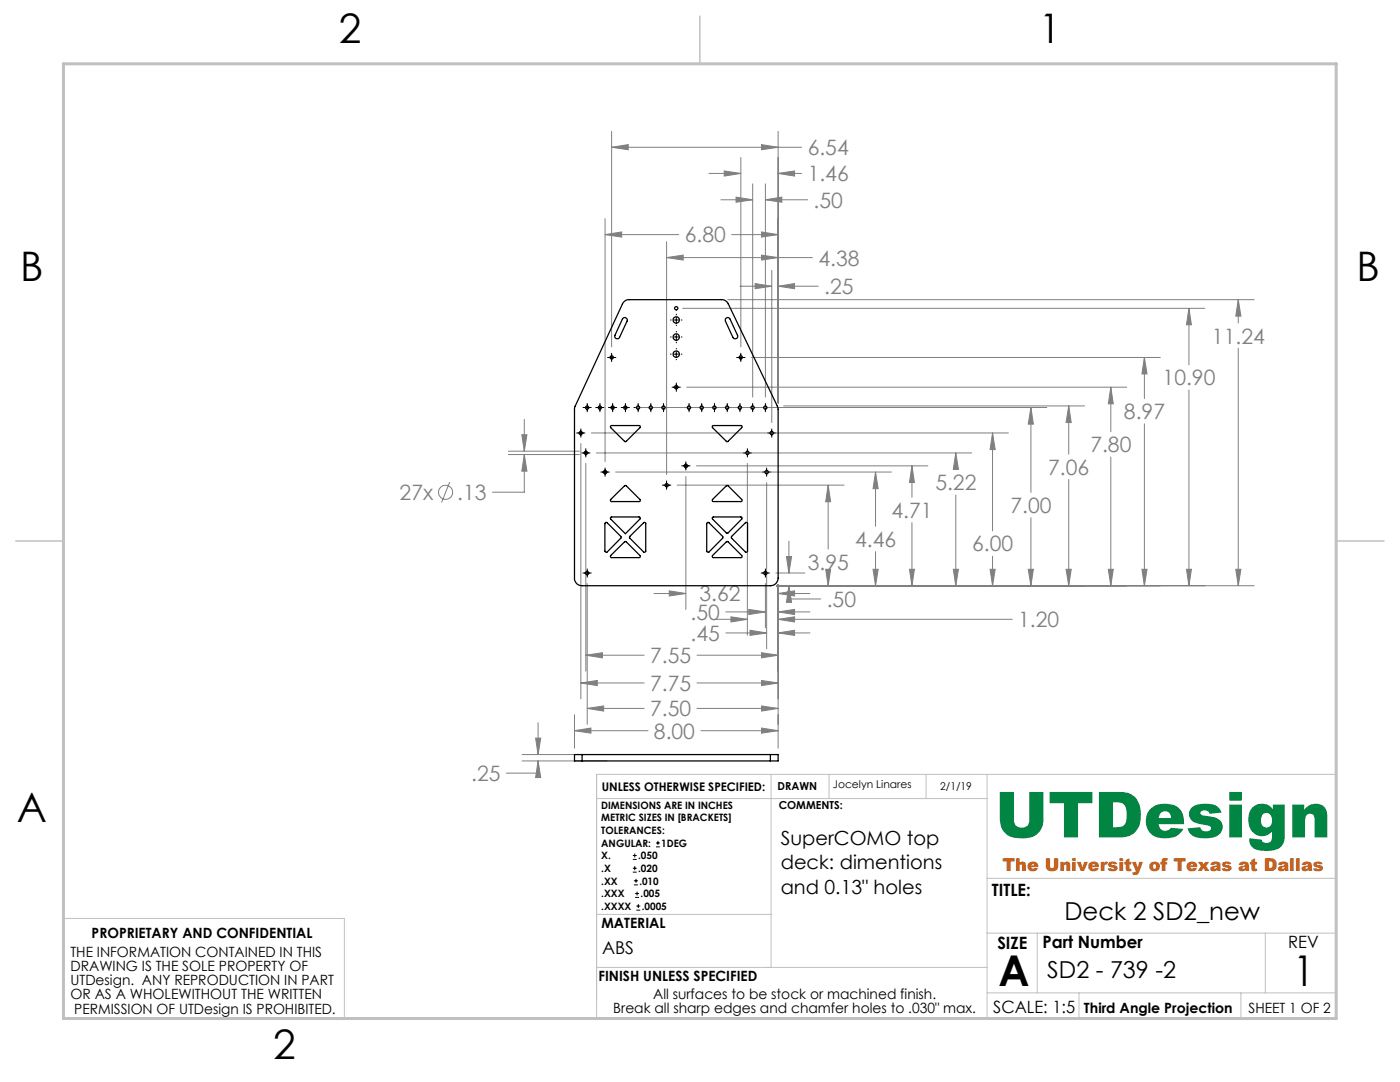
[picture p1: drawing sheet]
<svg xmlns="http://www.w3.org/2000/svg" width="279mm" height="216mm" viewBox="0 0 279 216" stroke-linecap="round" stroke-linejoin="round" font-family="sans-serif">
<g fill="none" stroke="#808080" stroke-width=".2">
<path d="M122.1 29.4l3.3-.5v1zM122.1 26.2v43M122.1 29.4h37.9M141.5 34.6h6.3M143.9 39.9h6.3M144.5 34.1l3.3 .5-3.3 .5zM146.9 39.3l3.3 .6-3.3 .5zM147.8 31.4v37.8M150.2 36.7v42.5M152 28.9l3.3 .5-3.3 .5zM152.8 39.9l3.2-.6v1.1zM152.8 36.7v42.5"/>
<path d="M152.8 39.9h8.4M155.3 34.6l3.3-.5v1zM155.3 26.2v54.2M155.3 34.6h4.7M120.8 46.8l3.3-.5v1zM120.8 43.6v48.5M120.8 46.8h14.7M133 51.4l3.3-.5v1zM133 48.2v46.5M133 51.4h29.1M145.2 59.8h105.1M146 46.8h9.3"/>
<path d="M147.7 57.1h6.3M150.7 56.6l3.3 .5-3.3 .5zM152 50.9l3.3 .5-3.3 .5zM152 46.3l3.3 .5-3.3 .5zM154 53.9v30.4M155.3 57.1l3.3-.5v1zM155.3 57.1h8M247.1 59.8l.5 3.3h-1zM247.1 59.8v4.7M136.2 61.5h104.3M137.1 77.3h87.8M150 71.3h81.6"/>
<path d="M221.7 77.3l.5 3.3h-1zM221.7 77.3v8.8M228.4 71.3l.5 3.3h-1zM228.4 71.3v8.2M237.3 61.5l.5 3.3h-1zM237.3 61.5v11.3M237.3 77.8v39.1M247.1 69.5v47.4M89.7 96.2l-1.6 4.1M101.5 90h14.1M101.5 90.7h14.1M104.1 86.7h1.1l-.6 3.3z"/>
<path d="M104.6 90.7l.6 3.3h-1.1zM104.6 90.7v7.5h-6.3M104.6 83.7v6.3M115.9 88.5v51M116.9 92.5v41.4M118 86.4h83.3M119 90.4h74.9M122.9 94.2h55M126.9 81.3h82M135.1 96.8h33.4M136.9 95.1v26.5M139 93h46.2"/>
<path d="M149.2 92.5v34.3M153 96.3v33.2M156.4 81h60.1M165.3 96.8l.5 3.3h-1zM165.3 96.8v12.8M174.7 94.2l.6 3.3h-1.1zM174.7 94.2v10.8M182 93l.5 3.3h-1zM182 93v6.2M190.7 90.4l.6 3.3h-1zM190.7 90.4v3.3M190.7 98.8v18.1"/>
<path d="M198.1 86.4l.5 3.3h-1zM198.1 86.4v19.5M205.7 81.3l.5 3.3h-1zM205.7 81.3v16.9M213.3 81l.5 3.3h-1zM213.3 81v9.6M213.3 95.7v21.2M221.7 91.2v25.7M228.4 84.6v32.3M117.2 116.5v28M130.5 118.4h6.4M133.6 117.9l3.3 .5-3.3 .5z"/>
<path d="M152.8 116.5v8.8M154.8 114.3h5.8M155 116.9h95.3M155.3 118.4l3.3-.5v1zM155.3 116.6v32.7M155.3 118.4h6.3M157 111.1h1l-.6 3.2zM157.4 116.9l.6 3.3h-1zM157.4 116.9v2.6h6.4M157.4 108v6.3M164.8 113.6h1l-.5 3.3zM165.3 114.6v2.3"/>
<path d="M174.2 113.6h1.1l-.6 3.3zM174.7 110.1v6.8M181.5 113.6h1l-.5 3.3zM182 104.3v12.6M190.3 113.6h1l-.6 3.3zM197.6 113.6h1l-.5 3.3zM198.1 111v5.9M205.2 113.6h1l-.5 3.3zM205.7 103.3v13.6M212.8 113.6h1l-.5 3.3zM221.2 113.6h1l-.5 3.3zM227.9 113.6h1l-.5 3.3z"/>
<path d="M236.8 113.6h1l-.5 3.3zM246.6 113.6h1l-.5 3.3zM115.9 136.3l3.3-.5v1zM115.9 136.3h12.7M116.9 130.7l3.3-.5v1.1zM116.9 130.7h11.7M139.1 130.7h16.2M139.1 136.3h16.2M142.8 123.6h6.4M144.9 122.1h7.9M144.9 126.3h8.1M145.9 123.1l3.3 .5-3.3 .5z"/>
<path d="M149.4 121.6l3.4 .5-3.4 .5zM149.7 125.8l3.3 .5-3.3 .5zM152 130.2l3.3 .5-3.3 .6zM152 135.8l3.3 .5-3.3 .5zM155.3 122.1l3.3-.5v1zM155.3 126.3l3.3-.5v1zM155.3 123.6l3.3-.5v1zM155.3 122.1h6.3M155.3 126.3h6.3M155.3 123.6h46.7M104.2 151.8h16.9M104.2 150.6h10.7"/>
<path d="M106.9 147.3h1l-.5 3.3zM107.4 151.8l.5 3.4h-1zM107.4 151.8v2.5h-6.4M107.4 144.2v6.4M114.7 145.8l3.2-.5v1zM114.7 142.6v6.7M114.7 145.8h14.6M117.2 141.4l3.3-.5v1zM117.2 141.4h11.4M139.1 141.4h16.2M139.9 145.8h15.4M152 140.9l3.3 .5-3.3 .5z"/>
<path d="M152 145.3l3.3 .5-3.3 .5z"/>
<circle cx="88.9" cy="98.2" r="1.41"/>
</g>
<g fill="none" stroke="#000" stroke-width=".2">
<path d="M121.2 71.3h1.7M122.1 70.5v1.6M133.8 63.9h.1M133.8 67.2h.1M133.8 70.7h.1M134.1 77.3h1.7M134.4 63.9h1.1M134.4 67.2h1.1M134.4 70.7h1.1M135 62.7v.1M135 63.3v1M135 64.9v.1"/>
<path d="M135 66.1v.2M135 66.7v1.1M135 68.3v.1M135 69.5v.1M135 70.2v1M135 71.7v.1M135 76.4v1.7M136 63.9h.1M136 67.2h.1M136 70.7h.1M147 71.3h1.7M147.8 70.5v1.6"/>
<path d="M115.1 86.4h1.6M115.9 85.6v1.6M116.1 90.4h1.7M116.3 81.3h1.7M116.9 89.5v1.7M117.2 80.5v1.7M118.9 81.3h1.6M119.7 80.5v1.7M119.9 94.2h1.7M120.8 93.4v1.6M121.4 81.3h1.7M122.3 80.5v1.7"/>
<path d="M124 81.3h1.6M124.8 80.5v1.7M126.5 81.3h1.7M127.4 80.5v1.7M129 81.3h1.7M129.9 80.5v1.7M131.6 81.3h1.6M132.2 96.8h1.7M132.4 80.5v1.7M133 96v1.6M136 93h1.7M136.7 81.3h1.6"/>
<path d="M136.9 92.1v1.7M137.5 80.5v1.7M139.2 81.3h1.7M140.1 80.5v1.7M141.7 81.3h1.7M142.6 80.5v1.7M144.3 81.3h1.6M145.1 80.5v1.7M146.8 81.3h1.7M147.7 80.5v1.7M148.3 90.4h1.7M149.2 89.5v1.7"/>
<path d="M149.4 81.3h1.6M150.2 80.5v1.7M151.9 81.3h1.7M152.2 94.2h1.6M152.8 80.5v1.7M153 93.4v1.6M153.2 86.4h1.6M154 85.6v1.6M116.3 114.3h1.7M117.2 113.5v1.7M151.9 114.3h1.7M152.8 113.5v1.7"/>
<path d="M126.3 171.5h.8M126.3 170.7h.8M126.3 174h.8M126.3 173.2h.8M126.5 176.6h.8M126.5 175.8h.8M126.7 170.3v.8M126.7 172.8v.8M126.8 179.1h.7M126.8 178.3h.7M126.9 175.4v.7M127.1 177.9v.8"/>
<path d="M130.9 169h.8M130.9 168.2h.8M131.3 167.8v.8M127 181.6h.8M127 180.8h.8M127.4 180.4v.8"/>
</g>
<g fill="none" stroke="#c0c0c0" stroke-width=".2">
<path d="M119.1 159.3h77.9M153.9 154.5v38.5M165.5 154.5v4.8M184.8 154.5v4.8M197 154.5v48.7M266.7 154.5h-147.6v48.7M197 175.3h69.7M12.7 183.3h56v19.9M119.1 193h77.9M119.1 182.5h34.9M197 198.1h69.7M197 186.2h69.7"/>
<path d="M207 186.2v11.9M215.3 198.1v5.1M247.6 198.1v5.1M252.5 186.2v11.9M26.7 203.2h240"/>
</g>
<path d="M139.7 3.2v9.5M3.1 107.9h9.6M266.7 107.9h9.5" fill="none" stroke="#c0c0c0" stroke-width=".3"/>
<path d="M12.7 12.7h254v190.5h-254z" fill="none" stroke="#c0c0c0" stroke-width=".6"/>
<path d="M212.8 113.6h1l-.5 3.3zM213.3 81l.5 3.3h-1zM157.4 116.9l.6 3.3h-1zM157 111.1h1l-.6 3.2zM164.8 113.6h1l-.5 3.3zM165.3 96.8l.5 3.3h-1zM174.2 113.6h1.1l-.6 3.3zM174.7 94.2l.6 3.3h-1.1zM181.5 113.6h1l-.5 3.3zM182 93l.5 3.3h-1zM190.3 113.6h1l-.6 3.3zM190.7 90.4l.6 3.3h-1zM197.6 113.6h1l-.5 3.3zM198.1 86.4l.5 3.3h-1zM205.2 113.6h1l-.5 3.3zM205.7 81.3l.5 3.3h-1zM221.2 113.6h1l-.5 3.3zM221.7 77.3l.5 3.3h-1zM227.9 113.6h1l-.5 3.3zM228.4 71.3l.5 3.3h-1zM247.1 59.8l.5 3.3h-1zM246.6 113.6h1l-.5 3.3zM155.3 122.1l3.3-.5v1zM149.4 121.6l3.4 .5-3.4 .5zM155.3 126.3l3.3-.5v1zM149.7 125.8l3.3 .5-3.3 .5zM155.3 57.1l3.3-.5v1zM150.7 56.6l3.3 .5-3.3 .5zM155.3 123.6l3.3-.5v1zM145.9 123.1l3.3 .5-3.3 .5zM155.3 118.4l3.3-.5v1zM133.6 117.9l3.3 .5-3.3 .5zM152 50.9l3.3 .5-3.3 .5zM133 51.4l3.3-.5v1zM152 46.3l3.3 .5-3.3 .5zM120.8 46.8l3.3-.5v1zM152 130.2l3.3 .5-3.3 .6zM116.9 130.7l3.3-.5v1.1zM152 140.9l3.3 .5-3.3 .5zM117.2 141.4l3.3-.5v1zM152 135.8l3.3 .5-3.3 .5zM115.9 136.3l3.3-.5v1zM146.9 39.3l3.3 .6-3.3 .5zM152.8 39.9l3.2-.6v1.1zM155.3 34.6l3.3-.5v1zM144.5 34.1l3.3 .5-3.3 .5zM122.1 29.4l3.3-.5v1zM152 28.9l3.3 .5-3.3 .5zM104.1 86.7h1.1l-.6 3.3zM104.6 90.7l.6 3.3h-1.1zM236.8 113.6h1l-.5 3.3zM237.3 61.5l.5 3.3h-1zM114.7 145.8l3.2-.5v1zM152 145.3l3.3 .5-3.3 .5zM107.4 151.8l.5 3.4h-1zM106.9 147.3h1l-.5 3.3z" fill="#808080"/>
<g fill="none" stroke="#000" stroke-width=".25">
<path d="M124.4 63.4a.51 .51 0 0 1 .6 .1 .51 .51 0 0 1 .1 .6l-1.5 3.2a.51 .51 0 0 1-.6 .3 .51 .51 0 0 1-.3-.7zM124.6 60.1l.8-.3h18.6a1.45 1.45 0 0 1 1.3 .8l10 20.8v34a1.51 1.51 0 0 1-1.6 1.5h-37.5a1.45 1.45 0 0 1-1.5-1.5v-34l9.5-20.7zM144.9 63.5l.4-.1 .4 .3 1.5 3.2a.51 .51 0 0 1-.3 .7 .51 .51 0 0 1-.6-.3l-1.5-3.2zM121.9 85l5.6-.1a.24 .24 0 0 1 .3 .2 .24 .24 0 0 1-.1 .2l-2.9 2.9-2.9-2.9zM121.9 99.7l2.8-2.8h.3l2.7 2.8a.24 .24 0 0 1 .1 .2 .24 .24 0 0 1-.3 .2h-5.5l-.2-.2zM142.2 85l5.6-.1a.24 .24 0 0 1 .3 .2 .24 .24 0 0 1-.1 .2l-2.9 2.9-2.9-2.9zM142.2 99.7l2.8-2.8h.3l2.7 2.8a.24 .24 0 0 1 .1 .2 .24 .24 0 0 1-.3 .2h-5.5l-.2-.2zM120.8 104.3l.3-.1 2.9 2.9v.2l-3 2.9-.3-.2v-5.5zM121.9 110.8l2.9-2.8 2.9 2.8a.24 .24 0 0 1 .1 .3 .24 .24 0 0 1-.3 .2h-5.5l-.2-.2zM121.9 103.2h5.6a.24 .24 0 0 1 .3 .1 .24 .24 0 0 1-.1 .3l-2.9 2.9-2.9-2.9zM125.7 107l2.7-2.7a.24 .24 0 0 1 .3 0 .24 .24 0 0 1 .2 .2l-.1 5.6-.3 .1-2.8-2.8zM141.1 104.3l.3-.1 2.9 2.9v.2l-2.9 2.9-.4-.2v-5.5z"/>
<path d="M142.2 110.8l2.9-2.8 2.9 2.8a.24 .24 0 0 1 .1 .3 .24 .24 0 0 1-.3 .2h-5.5l-.2-.2zM142.2 103.2h5.6a.24 .24 0 0 1 .3 .1 .24 .24 0 0 1-.1 .3l-2.7 2.8h-.2l-2.9-2.8zM146 107l2.8-2.7a.24 .24 0 0 1 .2 0 .24 .24 0 0 1 .2 .2v5.6l-.4 .1-2.8-2.8zM116.2 150.6h-1.5v1.2h1.5M116.2 150.6v1.2M116.2 150.6h37.5M116.2 151.8h37.5M153.7 150.6h1.6v1.2h-1.6M153.7 150.6v1.2"/>
<circle cx="122.1" cy="71.3" r=".33"/>
<circle cx="135" cy="61.5" r=".33"/>
<circle cx="135" cy="77.2" r=".33"/>
<circle cx="135" cy="70.7" r=".64"/>
<circle cx="135" cy="63.8" r=".64"/>
<circle cx="135" cy="67.2" r=".63"/>
<circle cx="147.8" cy="71.3" r=".33"/>
<circle cx="115.9" cy="86.4" r=".33"/>
<circle cx="116.9" cy="90.4" r=".33"/>
<circle cx="117.2" cy="81.3" r=".33"/>
<circle cx="119.7" cy="81.3" r=".33"/>
<circle cx="120.8" cy="94.2" r=".34"/>
<circle cx="122.3" cy="81.3" r=".33"/>
<circle cx="124.8" cy="81.3" r=".33"/>
<circle cx="127.3" cy="81.3" r=".33"/>
<circle cx="129.9" cy="81.3" r=".33"/>
<circle cx="132.4" cy="81.3" r=".33"/>
<circle cx="133" cy="96.8" r=".33"/>
<circle cx="136.9" cy="93" r=".34"/>
<circle cx="137.5" cy="81.3" r=".33"/>
<circle cx="140" cy="81.3" r=".33"/>
<circle cx="142.6" cy="81.3" r=".33"/>
<circle cx="145.1" cy="81.3" r=".33"/>
<circle cx="147.7" cy="81.3" r=".33"/>
<circle cx="149.2" cy="90.4" r=".33"/>
<circle cx="150.2" cy="81.3" r=".33"/>
<circle cx="152.7" cy="81.3" r=".33"/>
<circle cx="153" cy="94.2" r=".34"/>
<circle cx="154" cy="86.4" r=".33"/>
<circle cx="117.2" cy="114.4" r=".33"/>
<circle cx="152.7" cy="114.4" r=".33"/>
</g>
<text font-size="12.7" fill="#008542" x="198.6" y="167.1">UTDesign</text>
<g font-size="8.5">
<text x="199.2" y="196.8">A</text>
<text x="258.1" y="196.6">1</text>
</g>
<g font-size="8.1">
<text x="67.6" y="8.5">2</text>
<text x="207.3" y="8.5">1</text>
<text x="4" y="56.1">B</text>
<text x="270.7" y="56.1">B</text>
<text x="3.3" y="164.1">A</text>
<text x="54.5" y="211.2">2</text>
</g>
<text font-size="4.9" x="212.4" y="183.5">Deck 2 SD2_new</text>
<text font-size="4.7" x="209" y="195.1">SD2 - 739 -2</text>
<g font-size="4.2" fill="#808080">
<text x="161.2" y="31">6.54</text>
<text x="161.2" y="36.2">1.46</text>
<text x="162.4" y="41.4">.50</text>
<text x="136.6" y="48.4">6.80</text>
<text x="163.3" y="53">4.38</text>
<text x="164.5" y="58.7">.25</text>
<text x="241.9" y="68.6">11.24</text>
<text x="232" y="76.9">10.90</text>
<text x="224.3" y="83.6">8.97</text>
<text x="209.2" y="94.7">7.06</text>
<text x="217.6" y="90.3">7.80</text>
<text x="79.8" y="99.8">27x</text>
<text x="91.3" y="99.8">.13</text>
<text x="186.7" y="97.8">5.22</text>
<text x="177.9" y="103.3">4.71</text>
<text x="201.6" y="102.4">7.00</text>
<text x="161.2" y="113.7">3.95</text>
<text x="170.7" y="109.1">4.46</text>
<text x="194" y="110">6.00</text>
<text x="137.8" y="123.7">.50</text>
<text x="139.6" y="120">3.62</text>
<text x="165" y="121.1">.50</text>
<text x="203.2" y="125.2">1.20</text>
<text x="137.8" y="127.9">.45</text>
<text x="129.7" y="132.3">7.55</text>
<text x="129.7" y="137.9">7.75</text>
<text x="129.7" y="142.9">7.50</text>
<text x="130.5" y="147.4">8.00</text>
<text x="94" y="155.9">.25</text>
</g>
<g font-size="3.9">
<text x="155.8" y="168.6">SuperCOMO top</text>
<text x="155.8" y="173.5">deck: dimentions</text>
<text x="155.8" y="178.4">and 0.13&quot; holes</text>
</g>
<text font-size="3.5" fill="#c75b12" x="200.1" y="173.7">The University of Texas at Dallas</text>
<text font-size="3.5" x="120.2" y="190.4">ABS</text>
<g font-size="3.4">
<text x="198" y="178.8">TITLE:</text>
<text x="199.1" y="189.3">SIZE</text>
<text x="208.1" y="189.2">Part Number</text>
<text x="257.1" y="189.2">REV</text>
<text x="198.2" y="202.1">SCALE: 1:5</text>
</g>
<g font-size="2.8">
<text x="120" y="185.1">MATERIAL</text>
<text x="14.1" y="191">THE INFORMATION CONTAINED IN THIS</text>
<text x="18.3" y="187.2">PROPRIETARY AND CONFIDENTIAL</text>
<text x="14.1" y="193.8">DRAWING IS THE SOLE PROPERTY OF</text>
<text x="14.1" y="196.6">UTDesign. ANY REPRODUCTION IN PART</text>
<text x="119.4" y="195.7">FINISH UNLESS SPECIFIED</text>
<text x="14.1" y="199.4">OR AS A WHOLEWITHOUT THE WRITTEN</text>
<text x="14.8" y="202.3">PERMISSION OF UTDesign IS PROHIBITED.</text>
<text x="122.4" y="202.2">Break all sharp edges and chamfer holes to .030&quot; max.</text>
<text x="130.3" y="199.4">All surfaces to be stock or machined finish.</text>
<text x="216.3" y="202.1">Third Angle Projection</text>
<text x="249.2" y="202.2">SHEET 1 OF 2</text>
</g>
<text font-size="2.4" x="120.1" y="157.9">UNLESS OTHERWISE SPECIFIED:</text>
<g font-size="2.2">
<text x="155.2" y="157.7">DRAWN</text>
<text x="155.4" y="161.5">COMMENTS:</text>
</g>
<g font-size="2.1">
<text x="166.2" y="157.2">Jocelyn Linares</text>
<text x="187.7" y="157.7">2/1/19</text>
</g>
<g font-size="2">
<text x="120" y="161.4">DIMENSIONS ARE IN INCHES</text>
<text x="120" y="163.9">METRIC SIZES IN [BRACKETS]</text>
<text x="120" y="166.4">TOLERANCES:</text>
<text x="120" y="171.5">X.</text>
<text x="120" y="169">ANGULAR:</text>
<text x="127.4" y="171.5">.050</text>
<text x="132" y="169">1DEG</text>
<text x="120" y="174">.X</text>
<text x="120" y="176.5">.XX</text>
<text x="120" y="179.1">.XXX</text>
<text x="127.4" y="174">.020</text>
<text x="127.6" y="176.5">.010</text>
<text x="127.8" y="179.1">.005</text>
<text x="120" y="181.6">.XXXX</text>
<text x="128.1" y="181.6">.0005</text>
</g>
</svg>
